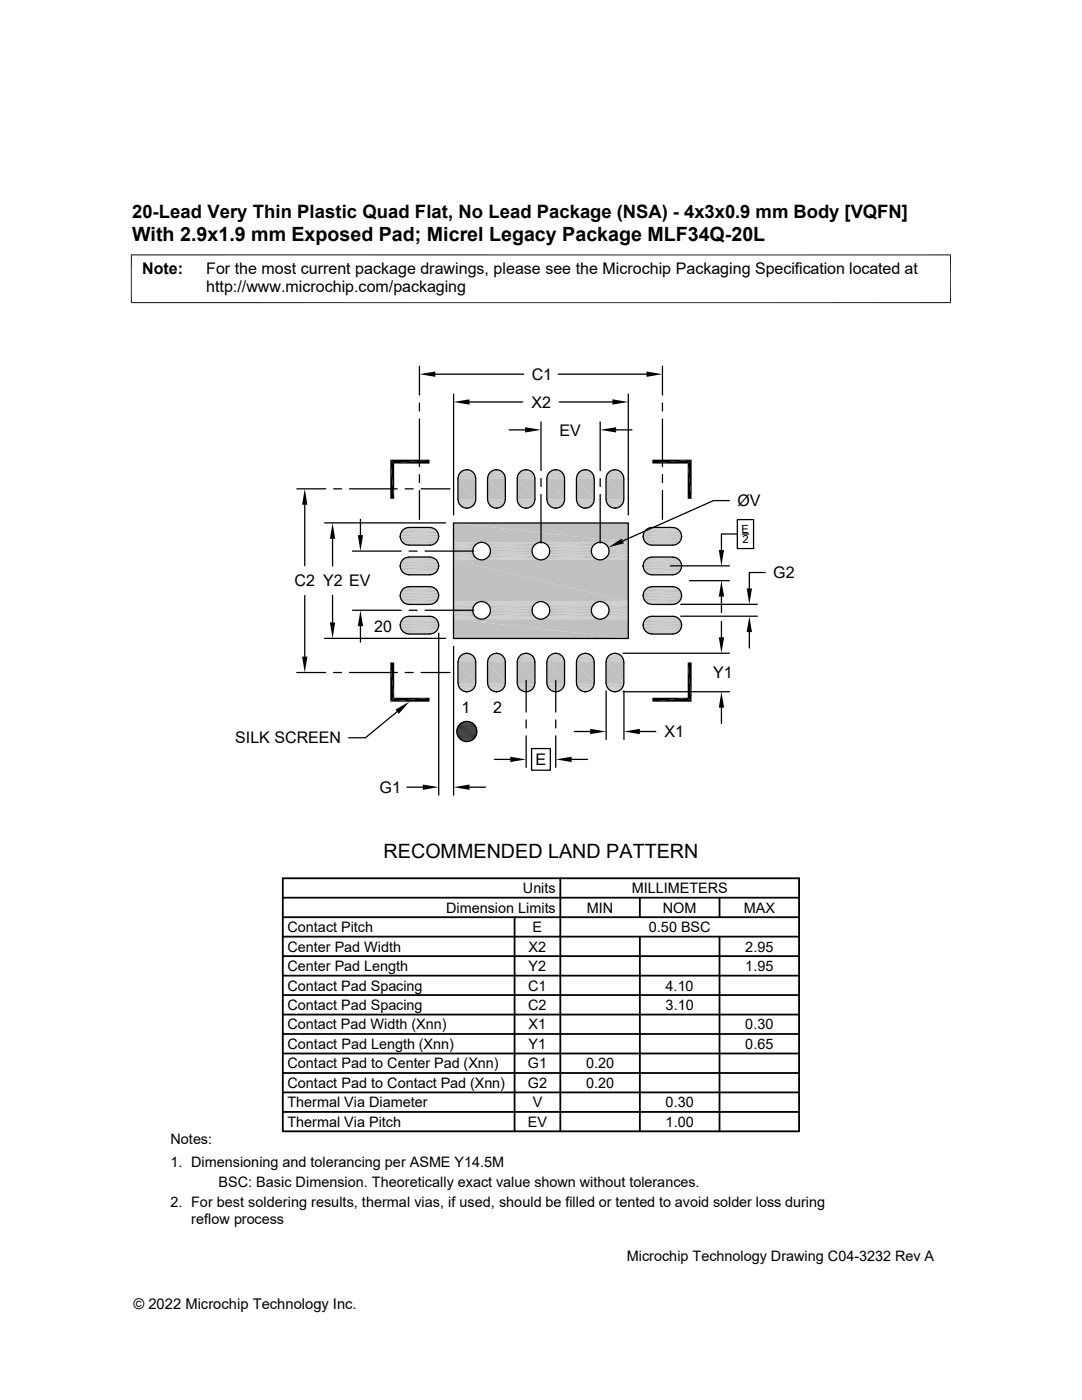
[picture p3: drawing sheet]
<svg xmlns="http://www.w3.org/2000/svg" width="216mm" height="279mm" viewBox="0 0 216 279" stroke-linecap="round" stroke-linejoin="round" font-family="sans-serif">
<g fill="#c0c0c0">
<path d="M92.8 93.8h.7z"/>
<path d="M98.8 93.8h.6z"/>
<path d="M104.7 93.8h.6z"/>
<path d="M110.6 93.8h.6z"/>
<path d="M116.5 93.8h.6z"/>
<path d="M122.4 93.8h.6z"/>
<path d="M122.1 93.8h1.2z"/>
<path d="M122.4 93.8h.9z"/>
<path d="M116.2 93.8h1.2z"/>
<path d="M116.5 93.8h.9z"/>
<path d="M110.3 93.8h1.2z"/>
<path d="M110.6 93.8h.9z"/>
<path d="M104.4 93.8h1.2z"/>
<path d="M104.7 93.8h.9z"/>
<path d="M98.4 93.8h1.3z"/>
<path d="M98.8 93.8h.9z"/>
<path d="M92.5 93.8h1.2z"/>
<path d="M92.8 93.8h.9z"/>
<path d="M121.8 94l.3-.2 1.5 .2z"/>
<path d="M122.1 93.8h1.2l.3 .2z"/>
<path d="M115.9 94l.3-.2 1.5 .2z"/>
<path d="M116.2 93.8h1.2l.3 .2z"/>
<path d="M110 94l.3-.2 1.5 .2z"/>
<path d="M110.3 93.8h1.2l.3 .2z"/>
<path d="M104.1 94l.3-.2 1.5 .2z"/>
<path d="M104.4 93.8h1.2l.3 .2z"/>
<path d="M98.2 94l.2-.2 1.5 .2z"/>
<path d="M98.4 93.8h1.3l.2 .2z"/>
<path d="M92.3 94l.2-.2 1.5 .2z"/>
<path d="M92.5 93.8h1.2l.3 .2z"/>
</g>
<path d="M92 94.1h2.3M97.9 94.1h2.3M103.8 94.1h2.3M109.7 94.1h2.3M115.7 94.1h2.2M121.6 94.1h2.2" fill="none" stroke="#c0c0c0" stroke-width=".2"/>
<path d="M91.8 94.3h2.7M97.7 94.3h2.7M103.6 94.3h2.7M109.5 94.3h2.7M115.4 94.3h2.8M121.3 94.3h2.8" fill="none" stroke="#c0c0c0" stroke-width=".21"/>
<path d="M91.6 94.5h3.1M97.5 94.5h3.1M103.4 94.5h3.1M109.3 94.5h3.1M115.3 94.5h3M121.2 94.5h3" fill="none" stroke="#c0c0c0" stroke-width=".25"/>
<g fill="none" stroke="#c0c0c0" stroke-width=".3">
<path d="M91.4 95.4h3.5M91.4 95.1h3.5M91.5 94.8h3.3M97.3 95.4h3.5M97.3 95.1h3.5M97.4 94.8h3.3M103.2 95.4h3.5M103.2 95.1h3.5M103.3 94.8h3.3M109.1 95.4h3.5M109.1 95.1h3.5M109.2 94.8h3.3"/>
<path d="M115 95.4h3.6M115 95.1h3.5M115.1 94.8h3.4M120.9 95.4h3.6M121 95.1h3.5M121 94.8h3.4"/>
</g>
<g fill="#c0c0c0">
<path d="M120.9 95.5l3.6 4.2h-3.6z"/>
<path d="M120.9 95.5h3.6v4.2z"/>
<path d="M115 95.5l3.6 4.2h-3.6z"/>
<path d="M115 95.5h3.6v4.2z"/>
<path d="M109.1 95.5l3.5 4.2h-3.5z"/>
<path d="M109.1 95.5h3.5v4.2z"/>
<path d="M103.2 95.5l3.5 4.2h-3.5z"/>
<path d="M103.2 95.5h3.5v4.2z"/>
<path d="M97.3 95.5l3.5 4.2h-3.5z"/>
<path d="M97.3 95.5h3.5v4.2z"/>
<path d="M91.4 95.5l3.5 4.2h-3.5z"/>
<path d="M91.4 95.5h3.5v4.2z"/>
</g>
<g fill="none" stroke="#c0c0c0" stroke-width=".3">
<path d="M91.4 99.8h3.5M97.3 99.8h3.5M103.2 99.8h3.5M109.1 99.8h3.5M115 99.8h3.6M120.9 99.8h3.6M91.4 100.1h3.5M91.5 100.4h3.3M97.3 100.1h3.5M97.4 100.4h3.3M103.2 100.1h3.5M103.3 100.4h3.3"/>
<path d="M109.1 100.1h3.5M109.2 100.4h3.3M115 100.1h3.5M115.1 100.4h3.4M121 100.1h3.5M121 100.4h3.4"/>
</g>
<path d="M91.6 100.7h3.1M97.5 100.7h3.1M103.4 100.7h3.1M109.3 100.7h3.1M115.3 100.7h3M121.2 100.7h3" fill="none" stroke="#c0c0c0" stroke-width=".25"/>
<path d="M91.8 100.9h2.7M97.7 100.9h2.7M103.6 100.9h2.7M109.5 100.9h2.7M115.4 100.9h2.8M121.3 100.9h2.8" fill="none" stroke="#c0c0c0" stroke-width=".21"/>
<path d="M92 101.1h2.3M97.9 101.1h2.3M103.8 101.1h2.3M109.7 101.1h2.3M115.7 101.1h2.2M121.6 101.1h2.2" fill="none" stroke="#c0c0c0" stroke-width=".2"/>
<g fill="#c0c0c0">
<path d="M121.8 101.2l1.5 .1h-1.2z"/>
<path d="M121.8 101.2h1.8l-.3 .1z"/>
<path d="M115.9 101.2l1.5 .1h-1.2z"/>
<path d="M115.9 101.2h1.8l-.3 .1z"/>
<path d="M110 101.2l1.5 .1h-1.2z"/>
<path d="M110 101.2h1.8l-.3 .1z"/>
<path d="M104.1 101.2l1.5 .1h-1.2z"/>
<path d="M104.1 101.2h1.8l-.3 .1z"/>
<path d="M98.2 101.2l1.5 .1h-1.3z"/>
<path d="M98.2 101.2h1.7l-.2 .1z"/>
<path d="M92.3 101.2l1.4 .1h-1.2z"/>
<path d="M92.3 101.2h1.7l-.3 .1z"/>
<path d="M92.8 101.4h.7z"/>
<path d="M98.8 101.4h.6z"/>
<path d="M104.7 101.4h.6z"/>
<path d="M110.6 101.4h.6z"/>
<path d="M116.5 101.4h.6z"/>
<path d="M122.4 101.4h.6z"/>
<path d="M122.1 101.3l.9 .1z"/>
<path d="M122.1 101.3h1.2z"/>
<path d="M116.2 101.3l.9 .1z"/>
<path d="M116.2 101.3h1.2z"/>
<path d="M110.3 101.3l.9 .1z"/>
<path d="M110.3 101.3h1.2z"/>
<path d="M104.4 101.3l.9 .1z"/>
<path d="M104.4 101.3h1.2z"/>
<path d="M98.4 101.3l1 .1z"/>
<path d="M98.4 101.3h1.3z"/>
<path d="M92.5 101.3l1 .1z"/>
<path d="M92.5 101.3h1.2z"/>
</g>
<g fill="none" stroke="#c0c0c0" stroke-width=".2">
<path d="M80.5 108.5h6.4M80.5 114.4h6.4M80.5 105.6h6.4M80.5 111.5h6.4M80.5 117.4h6.4M80.7 105.4h6M80.7 111.3h6M80.7 117.3h6M80.7 108.6h6M80.7 114.5h6M81 108.7h5.4M81 114.6h5.4"/>
<path d="M81 105.3h5.4M81 111.2h5.4M81 117.1h5.4M81.3 105.3h4.8M81.3 111.2h4.8M81.3 117.1h4.8M81.3 108.8h4.8M81.3 114.7h4.8M128.9 108.5h6.5M128.9 114.4h6.5M128.9 105.6h6.5M128.9 111.5h6.5"/>
<path d="M128.9 117.4h6.5M129.2 105.4h5.9M129.2 111.3h5.9M129.2 117.3h5.9M129.2 108.6h5.9M129.2 114.5h5.9M129.5 108.7h5.3M129.5 114.6h5.3M129.5 105.3h5.3M129.5 111.2h5.3M129.5 117.1h5.3M129.8 105.3h4.7"/>
<path d="M129.8 111.2h4.7M129.8 117.1h4.7M129.8 108.8h4.7M129.8 114.7h4.7M80.5 120.3h6.4M80.5 126.2h6.4M80.5 123.3h6.4M80.7 123.2h6M80.7 120.5h6M80.7 126.4h6M81 120.6h5.4M81 126.5h5.4"/>
<path d="M81 123.1h5.4M81.3 123h4.8M81.3 120.6h4.8M81.3 126.5h4.8M128.9 120.3h6.5M128.9 126.2h6.5M128.9 123.3h6.5M129.2 123.2h5.9M129.2 120.5h5.9M129.2 126.4h5.9M129.5 120.6h5.3M129.5 126.5h5.3"/>
<path d="M129.5 123.1h5.3M129.8 123h4.7M129.8 120.6h4.7M129.8 126.5h4.7"/>
</g>
<g fill="none" stroke="#c0c0c0" stroke-width=".21">
<path d="M80.3 105.8h6.8M80.3 111.7h6.8M80.3 117.6h6.8M80.3 108.3h6.8M80.3 114.2h6.8M128.7 105.8h6.9M128.7 111.7h6.9M128.7 117.6h6.9M128.7 108.3h6.9M128.7 114.2h6.9M80.3 123.5h6.8M80.3 120.1h6.8"/>
<path d="M80.3 126h6.8M128.7 123.5h6.9M128.7 120.1h6.9M128.7 126h6.9"/>
</g>
<g fill="none" stroke="#c0c0c0" stroke-width=".25">
<path d="M80.1 108.1h7.2M80.1 114h7.2M80.1 119.9h7.2M80.1 106h7.2M80.1 111.9h7.2M80.1 117.8h7.2M128.6 108.1h7.2M128.6 114h7.2M128.6 119.9h7.2M128.6 106h7.2M128.6 111.9h7.2M128.6 117.8h7.2"/>
<path d="M80.1 125.8h7.2M80.1 123.7h7.2M128.6 125.8h7.2M128.6 123.7h7.2"/>
</g>
<path d="M80 113.7h7.4M80 119.6h7.4M80 106.3h7.4M80 112.2h7.4M80 118.1h7.4M128.4 113.7h7.5M128.4 119.6h7.5M128.4 106.3h7.5M128.4 112.2h7.5M128.4 118.1h7.5M80 125.5h7.4M128.4 125.5h7.5" fill="none" stroke="#c0c0c0" stroke-width=".28"/>
<g fill="none" stroke="#c0c0c0" stroke-width=".3">
<path d="M79.8 118.7h7.7M79.8 107.2h7.7M79.8 113.1h7.7M79.9 106.6h7.6M79.9 112.5h7.6M79.9 107.5h7.6M79.9 119.3h7.6M80 107.8h7.4M128.3 118.7h7.7M128.3 107.2h7.7M128.3 113.1h7.7M128.4 106.6h7.6"/>
<path d="M128.4 112.5h7.6M128.4 107.5h7.6M128.4 119.3h7.6M128.4 107.8h7.5M79.8 124.6h7.7M79.9 124.3h7.6M79.9 125.2h7.6M80 124h7.4M128.3 124.6h7.7M128.4 124.3h7.6M128.4 125.2h7.6M128.4 124h7.5"/>
</g>
<path d="M79.8 106.9h7.7M79.8 112.8h7.7M79.8 119h7.7M79.9 118.4h7.6M79.9 113.4h7.6M128.3 106.9h7.7M128.3 112.8h7.7M128.3 119h7.7M128.4 118.4h7.6M128.4 113.4h7.6M79.8 124.9h7.7M128.3 124.9h7.7" fill="none" stroke="#c0c0c0" stroke-width=".32"/>
<g fill="#c0c0c0">
<path d="M92.8 130.4h.7z"/>
<path d="M98.8 130.4h.6z"/>
<path d="M104.7 130.4h.6z"/>
<path d="M110.6 130.4h.6z"/>
<path d="M116.5 130.4h.6z"/>
<path d="M122.4 130.4h.6z"/>
<path d="M122.1 130.5h1.2z"/>
<path d="M122.4 130.4l.9 .1z"/>
<path d="M116.2 130.5h1.2z"/>
<path d="M116.5 130.4l.9 .1z"/>
<path d="M110.3 130.5h1.2z"/>
<path d="M110.6 130.4l.9 .1z"/>
<path d="M104.4 130.5h1.2z"/>
<path d="M104.7 130.4l.9 .1z"/>
<path d="M98.4 130.5h1.3z"/>
<path d="M98.8 130.4l.9 .1z"/>
<path d="M92.5 130.5h1.2z"/>
<path d="M92.8 130.4l.9 .1z"/>
<path d="M121.8 130.6l.3-.1 1.5 .1z"/>
<path d="M122.1 130.5h1.2l.3 .1z"/>
<path d="M115.9 130.6l.3-.1 1.5 .1z"/>
<path d="M116.2 130.5h1.2l.3 .1z"/>
<path d="M110 130.6l.3-.1 1.5 .1z"/>
<path d="M110.3 130.5h1.2l.3 .1z"/>
<path d="M104.1 130.6l.3-.1 1.5 .1z"/>
<path d="M104.4 130.5h1.2l.3 .1z"/>
<path d="M98.2 130.6l.2-.1 1.5 .1z"/>
<path d="M98.4 130.5h1.3l.2 .1z"/>
<path d="M92.3 130.6l.2-.1 1.5 .1z"/>
<path d="M92.5 130.5h1.2l.3 .1z"/>
</g>
<path d="M92 130.7h2.3M97.9 130.7h2.3M103.8 130.7h2.3M109.7 130.7h2.3M115.7 130.7h2.2M121.6 130.7h2.2" fill="none" stroke="#c0c0c0" stroke-width=".2"/>
<path d="M91.8 130.9h2.7M97.7 130.9h2.7M103.6 130.9h2.7M109.5 130.9h2.7M115.4 130.9h2.8M121.3 130.9h2.8" fill="none" stroke="#c0c0c0" stroke-width=".21"/>
<path d="M91.6 131.1h3.1M97.5 131.1h3.1M103.4 131.1h3.1M109.3 131.1h3.1M115.3 131.1h3M121.2 131.1h3" fill="none" stroke="#c0c0c0" stroke-width=".25"/>
<g fill="none" stroke="#c0c0c0" stroke-width=".3">
<path d="M91.4 132h3.5M91.4 131.7h3.5M91.5 131.4h3.3M97.3 132h3.5M97.3 131.7h3.5M97.4 131.4h3.3M103.2 132h3.5M103.2 131.7h3.5M103.3 131.4h3.3M109.1 132h3.5M109.1 131.7h3.5M109.2 131.4h3.3"/>
<path d="M115 132h3.6M115 131.7h3.5M115.1 131.4h3.4M120.9 132h3.6M121 131.7h3.5M121 131.4h3.4"/>
</g>
<g fill="#c0c0c0">
<path d="M120.9 132.1l3.6 4.2h-3.6z"/>
<path d="M120.9 132.1h3.6v4.2z"/>
<path d="M115 132.1l3.6 4.2h-3.6z"/>
<path d="M115 132.1h3.6v4.2z"/>
<path d="M109.1 132.1l3.5 4.2h-3.5z"/>
<path d="M109.1 132.1h3.5v4.2z"/>
<path d="M103.2 132.1l3.5 4.2h-3.5z"/>
<path d="M103.2 132.1h3.5v4.2z"/>
<path d="M97.3 132.1l3.5 4.2h-3.5z"/>
<path d="M97.3 132.1h3.5v4.2z"/>
<path d="M91.4 132.1l3.5 4.2h-3.5z"/>
<path d="M91.4 132.1h3.5v4.2z"/>
</g>
<g fill="none" stroke="#c0c0c0" stroke-width=".3">
<path d="M91.4 136.4h3.5M91.4 136.7h3.5M91.5 137h3.3M97.3 136.4h3.5M97.3 136.7h3.5M97.4 137h3.3M103.2 136.4h3.5M103.2 136.7h3.5M103.3 137h3.3M109.1 136.4h3.5M109.1 136.7h3.5M109.2 137h3.3"/>
<path d="M115 136.4h3.6M115 136.7h3.5M115.1 137h3.4M120.9 136.4h3.6M121 136.7h3.5M121 137h3.4"/>
</g>
<path d="M91.6 137.3h3.1M97.5 137.3h3.1M103.4 137.3h3.1M109.3 137.3h3.1M115.3 137.3h3M121.2 137.3h3" fill="none" stroke="#c0c0c0" stroke-width=".25"/>
<path d="M91.8 137.5h2.7M97.7 137.5h2.7M103.6 137.5h2.7M109.5 137.5h2.7M115.4 137.5h2.8M121.3 137.5h2.8" fill="none" stroke="#c0c0c0" stroke-width=".21"/>
<path d="M92 137.7h2.3M97.9 137.7h2.3M103.8 137.7h2.3M109.7 137.7h2.3M115.7 137.7h2.2M121.6 137.7h2.2" fill="none" stroke="#c0c0c0" stroke-width=".2"/>
<g fill="#c0c0c0">
<path d="M121.8 137.8l1.5 .2h-1.2z"/>
<path d="M121.8 137.8h1.8l-.3 .2z"/>
<path d="M115.9 137.8l1.5 .2h-1.2z"/>
<path d="M115.9 137.8h1.8l-.3 .2z"/>
<path d="M110 137.8l1.5 .2h-1.2z"/>
<path d="M110 137.8h1.8l-.3 .2z"/>
<path d="M104.1 137.8l1.5 .2h-1.2z"/>
<path d="M104.1 137.8h1.8l-.3 .2z"/>
<path d="M98.2 137.8l1.5 .2h-1.3z"/>
<path d="M98.2 137.8h1.7l-.2 .2z"/>
<path d="M92.3 137.8l1.4 .2h-1.2z"/>
<path d="M92.3 137.8h1.7l-.3 .2z"/>
<path d="M92.8 138h.7z"/>
<path d="M98.8 138h.6z"/>
<path d="M104.7 138h.6z"/>
<path d="M110.6 138h.6z"/>
<path d="M116.5 138h.6z"/>
<path d="M122.4 138h.6z"/>
<path d="M122.1 138h.9z"/>
<path d="M122.1 138h1.2z"/>
<path d="M116.2 138h.9z"/>
<path d="M116.2 138h1.2z"/>
<path d="M110.3 138h.9z"/>
<path d="M110.3 138h1.2z"/>
<path d="M104.4 138h.9z"/>
<path d="M104.4 138h1.2z"/>
<path d="M98.4 138h1z"/>
<path d="M98.4 138h1.3z"/>
<path d="M92.5 138h1z"/>
<path d="M92.5 138h1.2z"/>
<path d="M90.5 104.4l34.9 3.8h-34.9z"/>
<path d="M90.5 104.4h34.9v3.8z"/>
</g>
<g fill="none" stroke="#c0c0c0" stroke-width=".2">
<path d="M90.5 108.3h5.4M90.5 108.3h5.1M90.5 108.5h4.8M90.5 111.5h4.8M90.5 111.6h5.1M90.5 111.7h5.4M96.3 111.7h11.5M96.3 108.3h11.5M96.6 111.6h10.8M96.6 108.3h10.8M96.9 111.5h10.2M96.9 108.5h10.2"/>
<path d="M108.1 111.7h11.5M108.1 108.3h11.5M108.4 111.6h10.9M108.4 108.3h10.9M108.7 111.5h10.3M108.7 108.5h10.3M119.9 111.7h5.5M119.9 108.3h5.5M120.2 108.3h5.2M120.2 111.6h5.2M120.5 111.5h4.9M120.5 108.5h4.9"/>
</g>
<path d="M90.5 108.7h4.5M97.2 108.7h9.7M109 108.7h9.7M120.8 108.7h4.6" fill="none" stroke="#c0c0c0" stroke-width=".23"/>
<path d="M90.5 108.9h4.3M97.4 108.9h9.2M109.2 108.9h9.2M121.1 108.9h4.3" fill="none" stroke="#c0c0c0" stroke-width=".25"/>
<path d="M90.5 109.2h4.1M97.6 109.2h8.8M109.4 109.2h8.8M121.3 109.2h4.1" fill="none" stroke="#c0c0c0" stroke-width=".3"/>
<path d="M90.5 109.5h3.9M90.5 109.8h3.9M90.5 110.5h3.9M97.8 110.5h8.5M97.8 109.5h8.5M97.9 109.8h8.3M109.6 110.5h8.5M109.6 109.5h8.5M109.7 109.8h8.3M121.4 110.5h4M121.4 109.5h4M121.5 109.8h3.9" fill="none" stroke="#c0c0c0" stroke-width=".32"/>
<path d="M90.5 110.2h3.9M97.9 110.2h8.3M109.7 110.2h8.3M121.5 110.2h3.9" fill="none" stroke="#c0c0c0" stroke-width=".34"/>
<path d="M90.5 110.8h4.1M90.5 111.1h4.3M97.4 111.1h9.2M97.6 110.8h8.8M109.2 111.1h9.2M109.4 110.8h8.8M121.1 111.1h4.3M121.3 110.8h4.1" fill="none" stroke="#c0c0c0" stroke-width=".28"/>
<path d="M90.5 111.3h4.5M97.2 111.3h9.7M109 111.3h9.7M120.8 111.3h4.6" fill="none" stroke="#c0c0c0" stroke-width=".21"/>
<g fill="#c0c0c0">
<path d="M90.5 111.8l34.9 8.2h-34.9z"/>
<path d="M90.5 111.8h34.9v8.2z"/>
</g>
<g fill="none" stroke="#c0c0c0" stroke-width=".2">
<path d="M90.5 120.1h5.4M90.5 120.2h5.1M90.5 120.3h4.8M90.5 123.3h4.8M90.5 123.5h5.1M90.5 123.5h5.4M96.3 123.5h11.5M96.3 120.1h11.5M96.6 123.5h10.8M96.6 120.2h10.8M96.9 123.3h10.2M96.9 120.3h10.2"/>
<path d="M108.1 123.5h11.5M108.1 120.1h11.5M108.4 123.5h10.9M108.4 120.2h10.9M108.7 123.3h10.3M108.7 120.3h10.3M119.9 123.5h5.5M119.9 120.1h5.5M120.2 120.2h5.2M120.2 123.5h5.2M120.5 123.3h4.9M120.5 120.3h4.9"/>
</g>
<path d="M90.5 120.5h4.5M97.2 120.5h9.7M109 120.5h9.7M120.8 120.5h4.6" fill="none" stroke="#c0c0c0" stroke-width=".21"/>
<path d="M90.5 120.7h4.3M90.5 121h4.1M97.4 120.7h9.2M97.6 121h8.8M109.2 120.7h9.2M109.4 121h8.8M121.1 120.7h4.3M121.3 121h4.1" fill="none" stroke="#c0c0c0" stroke-width=".28"/>
<path d="M90.5 121.3h3.9M90.5 122h3.9M90.5 122.3h3.9M97.8 122.3h8.5M97.8 121.3h8.5M97.9 122h8.3M109.6 122.3h8.5M109.6 121.3h8.5M109.7 122h8.3M121.4 122.3h4M121.4 121.3h4M121.5 122h3.9" fill="none" stroke="#c0c0c0" stroke-width=".32"/>
<path d="M90.5 121.6h3.9M97.9 121.6h8.3M109.7 121.6h8.3M121.5 121.6h3.9" fill="none" stroke="#c0c0c0" stroke-width=".34"/>
<path d="M90.5 122.6h4.1M97.6 122.6h8.8M109.4 122.6h8.8M121.3 122.6h4.1" fill="none" stroke="#c0c0c0" stroke-width=".3"/>
<path d="M90.5 122.9h4.3M97.4 122.9h9.2M109.2 122.9h9.2M121.1 122.9h4.3" fill="none" stroke="#c0c0c0" stroke-width=".25"/>
<path d="M90.5 123.1h4.5M97.2 123.1h9.7M109 123.1h9.7M120.8 123.1h4.6" fill="none" stroke="#c0c0c0" stroke-width=".23"/>
<g fill="#c0c0c0">
<path d="M90.5 123.6l34.9 3.8h-34.9z"/>
<path d="M90.5 123.6h34.9v3.8z"/>
</g>
<g fill="none" stroke="#000" stroke-width=".25">
<path d="M83.7 73.1v5.7M86.9 74.7h17.6M90.5 78.6v24.2M111.4 74.7h17.6M125.4 78.6v24.2M132.2 73.1v5.7M59.2 97.6h5.8M66.6 97.6h1.6M69.7 97.6h9.6M80.9 97.6h1.5M83.7 80.4v1.6M83.7 83.6v9.5"/>
<path d="M83.7 94.7v1.6M83.7 97.9v5.8M84 97.6h5.8M93.2 93.7a1.77 1.77 0 0 0-1.8 1.8v4.2a1.73 1.73 0 0 0 1.8 1.7M93.2 93.7h.1M93.2 93.7a1.73 1.73 0 0 1 1.7 1.8v4.2a1.77 1.77 0 0 1-1.7 1.7M93.7 80.2h10.6M97.3 95.5v4.2M97.3 99.7a1.73 1.73 0 0 0 1.8 1.7M99.1 93.7a1.73 1.73 0 0 0-1.8 1.8M99.1 93.7h.1M99.1 93.7a1.73 1.73 0 0 1 1.7 1.8v4.2a1.77 1.77 0 0 1-1.7 1.7"/>
<path d="M101.6 85.8h3.2M105 93.7a1.73 1.73 0 0 1 1.7 1.8M105 93.7a1.73 1.73 0 0 0-1.8 1.8v4.2a1.73 1.73 0 0 0 1.8 1.7M105 93.7h.1M106.7 99.7a1.73 1.73 0 0 1-1.7 1.7M106.7 95.5v4.2M107.9 84.2v9.7M107.9 95.5v1.6M107.9 98.7v9.7M109.1 95.5v4.2M109.1 99.7a1.73 1.73 0 0 0 1.8 1.7M110.9 93.7a1.73 1.73 0 0 0-1.8 1.8"/>
<path d="M110.9 93.7h.1M110.9 93.7a1.73 1.73 0 0 1 1.7 1.8v4.2a1.73 1.73 0 0 1-1.7 1.7M111.6 80.2h10.6M116.8 93.7a1.77 1.77 0 0 0-1.8 1.8v4.2a1.73 1.73 0 0 0 1.8 1.7M116.8 93.7h.1M116.8 93.7a1.73 1.73 0 0 1 1.8 1.8v4.2a1.77 1.77 0 0 1-1.8 1.7M119.8 84.2v9.7M119.8 95.5v1.6M119.8 98.7v9.7M120.9 95.5v4.2M120.9 99.7a1.73 1.73 0 0 0 1.8 1.7M122.7 93.7a1.73 1.73 0 0 1 1.8 1.8v4.2a1.77 1.77 0 0 1-1.8 1.7"/>
<path d="M122.7 93.7a1.73 1.73 0 0 0-1.8 1.8M122.7 93.7h.1M122.9 85.8h3.2M132.2 80.4v1.6M132.2 83.6v9.5M132.2 94.7v1.6M132.2 97.9v5.8M145.5 99.9h-3.1l-18.1 8M60.8 100.7v12.2M60.8 118.9v12.1M64.8 104.4h24.1M66.4 107.5v5.5"/>
<path d="M66.4 118.8v5.4M70.3 110h9.8M71.9 103.6v3.2M79.8 118.9h.1M79.8 112.9h.1M79.8 107h.1M79.9 118.9a1.73 1.73 0 0 0 1.7 1.7h4.2a1.77 1.77 0 0 0 1.7-1.7M79.9 112.9a1.73 1.73 0 0 0 1.7 1.8M81.6 111.2h4.2M81.6 105.3h4.2M81.6 111.2a1.73 1.73 0 0 0-1.7 1.7M81.6 105.3a1.73 1.73 0 0 0-1.7 1.7"/>
<path d="M81.6 114.7h4.2M81.6 110h1.6M84.8 110h9.7M85.8 111.2a1.73 1.73 0 0 1 1.7 1.7M85.8 105.3a1.73 1.73 0 0 1 1.7 1.7M87.5 112.9a1.73 1.73 0 0 1-1.7 1.8M87.5 107a1.73 1.73 0 0 1-1.7 1.8h-4.2a1.73 1.73 0 0 1-1.7-1.8M87.5 118.9a1.73 1.73 0 0 0-1.7-1.8h-4.2a1.77 1.77 0 0 0-1.7 1.8M87.5 118.9h.1M87.5 112.9h.1M87.5 107h.1M90.5 104.4h34.9v23h-34.9z"/>
<path d="M93.2 101.4h.1M99.1 101.4h.1M105 101.4h.1M110.9 101.4h.1M116.8 101.4h.1M122.7 101.4h.1M128.3 118.9h.1M128.3 112.9h.1M128.3 107h.1M128.3 112.9a1.73 1.73 0 0 0 1.8 1.8M128.8 117.6l1-.5h4.4a1.77 1.77 0 0 1 1.8 1.7 1.77 1.77 0 0 1-1.8 1.8h-4.1a1.78 1.78 0 0 1-1.6-1.1 1.78 1.78 0 0 1 .3-1.9zM130.1 114.7h4.1"/>
<path d="M130.1 111.2a1.73 1.73 0 0 0-1.8 1.7M130.1 105.3a1.73 1.73 0 0 0-1.8 1.7M130.1 111.2h4.1M130.1 105.3h4.1M133.8 112.9h11.7M134.2 111.2a1.76 1.76 0 0 1 1.8 1.7 1.76 1.76 0 0 1-1.8 1.8M134.2 105.3a1.76 1.76 0 0 1 1.8 1.7 1.76 1.76 0 0 1-1.8 1.8h-4.1a1.73 1.73 0 0 1-1.8-1.8M136 118.9h.1M136 107h.1M137.6 115.9h7.9M144 119.1v3.1M147.1 103.7h3.3v5.8h-3.3z"/>
<path d="M147.1 106.6h-3.1v3.1M148.1 106.6h1.3M152.7 114.3h-3.2v3.1M59.2 134.2h5.8M64.8 127.4h24.1M66.6 134.2h1.6M69.7 134.2h9.6M70.3 121.8h9.8M71.9 125v3.1M79.8 124.8h.1M79.9 124.8a1.73 1.73 0 0 1 1.7-1.8h4.2a1.73 1.73 0 0 1 1.7 1.8M79.9 124.8a1.73 1.73 0 0 0 1.7 1.7"/>
<path d="M80.9 134.2h1.5M81.6 126.5h4.2M81.6 121.8h1.6M84 134.2h5.8M84.8 121.8h9.7M87.5 124.8a1.73 1.73 0 0 1-1.7 1.7M87.5 124.8h.1M87.5 126.3v32.4M90.5 129v29.7M91.9 130.9a1.78 1.78 0 0 1 1.9-.4 1.78 1.78 0 0 1 1.1 1.6v4.2a1.76 1.76 0 0 1-1.7 1.7 1.76 1.76 0 0 1-1.8-1.7v-4.2l.2-.8zM93.2 130.4h.1M93.2 138.1h.1"/>
<path d="M97.3 132.1v4.2M99.1 130.4a1.73 1.73 0 0 0-1.8 1.7M99.1 130.4h.1M99.1 138.1h.1M99.1 130.4a1.77 1.77 0 0 1 1.7 1.7v4.2a1.76 1.76 0 0 1-1.7 1.7 1.76 1.76 0 0 1-1.8-1.7M105 130.4a1.73 1.73 0 0 1 1.7 1.7M105 130.4a1.73 1.73 0 0 0-1.8 1.7v4.2a1.76 1.76 0 0 0 1.8 1.7 1.76 1.76 0 0 0 1.7-1.7M105 130.4h.1M105 138.1h.1M105 135.8v6.3M106.7 132.1v4.2M109.1 132.1v4.2"/>
<path d="M110.9 130.4a1.73 1.73 0 0 0-1.8 1.7M110.9 130.4h.1M110.9 138.1h.1M110.9 135.8v6.3M110.9 130.4a1.73 1.73 0 0 1 1.7 1.7v4.2a1.76 1.76 0 0 1-1.7 1.7 1.76 1.76 0 0 1-1.8-1.7M115.5 130.9a1.78 1.78 0 0 1 2-.4 1.78 1.78 0 0 1 1.1 1.6v4.2a1.76 1.76 0 0 1-1.8 1.7 1.76 1.76 0 0 1-1.8-1.7v-4.2l.2-.8zM116.8 130.4h.1M116.8 138.1h.1M120.9 132.1v4.2M120.9 137.9v9.7M122.7 130.4a1.77 1.77 0 0 1 1.8 1.7v4.2a1.76 1.76 0 0 1-1.8 1.7 1.76 1.76 0 0 1-1.8-1.7M122.7 130.4a1.73 1.73 0 0 0-1.8 1.7"/>
<path d="M122.7 130.4h.1M122.7 138.1h.1M124.3 130.4h21.2M124.3 138h21.2M124.5 137.9v9.7M128.3 124.8h.1M128.3 124.8a1.73 1.73 0 0 0 1.8 1.7M128.3 124.8a1.73 1.73 0 0 1 1.8-1.8h4.1a1.76 1.76 0 0 1 1.8 1.8 1.76 1.76 0 0 1-1.8 1.7M130.1 126.5h4.1M135.8 120.6h15.3M135.8 123h15.3M136 124.8h.1"/>
<path d="M144 124v3.2M149.5 126.2v3.1M79.2 142l-6.3 5.2h-3.3M81.2 157.1h3.2M93.7 157.1h3.2M98.6 151.6h3.2M105 143.7v1.6M105 146.9v6.2M106.1 149.4h3.7v4.3h-3.7zM110.9 143.7v1.6M110.9 146.9v6.2M114.1 151.6h3.1"/>
<path d="M114.6 146h3.2M127.7 146h3.2M144 141.2v3.2"/>
<circle cx="96.1" cy="110" r="1.75"/>
<circle cx="107.9" cy="110" r="1.75"/>
<circle cx="119.8" cy="110" r="1.75"/>
<circle cx="96.1" cy="121.8" r="1.75"/>
<circle cx="107.9" cy="121.8" r="1.75"/>
<circle cx="119.8" cy="121.8" r="1.75"/>
<circle cx="93.2" cy="146" r="2.01"/>
</g>
<g fill="none" stroke="#000" stroke-width=".36">
<path d="M56.4 179.2h103M56.4 175.3h103v50.5h-103zM111.8 175.3v50.5M127.7 179.2v3.8M143.6 179.2v3.8M56.4 183h103M56.4 190.8h103M56.4 186.9h103M56.4 194.7h103M56.4 198.6h103M102.7 183v42.8M127.7 186.9v38.9"/>
<path d="M143.6 186.9v38.9M56.4 202.5h103M56.4 206.4h103M56.4 218h103M56.4 210.2h103M56.4 214.1h103M56.4 221.9h103"/>
</g>
<g fill="#000">
<path d="M83.7 74.7l3.2-.6v1.1zM90.5 80.2l3.2-.5v1.1zM122.2 79.7l3.2 .5-3.2 .6zM129 74.1l3.2 .6-3.2 .5zM77.9 91.7l.8 7.8h-.8zM77.9 91.7l.8 .8v7zM78.7 92.5l7-.8v.8zM77.9 91.7h7.8l-7 .8zM104.8 85.3l3.1 .5-3.1 .5zM119.8 85.8l3.1-.5v1zM130.2 91.7h7.8l-7.8 .8zM130.2 92.5l7.8-.8-.8 .8z"/>
<path d="M137.2 92.5l.8 7h-.8zM137.2 92.5l.8-.8v7.8zM60.8 97.6l.5 3.1h-1zM66.4 104.4l.5 3.1h-1.1zM71.4 106.8h1.1l-.6 3.2zM121.4 109.2l2.7-1.7 .4 .9zM144 115.9l.5 3.2h-1.1zM143.4 109.7h1.1l-.5 3.2zM149 117.4h1.1l-.6 3.2zM60.3 131h1l-.5 3.2zM65.8 124.2h1.1l-.5 3.2zM71.9 121.8l.6 3.2h-1.1z"/>
<path d="M77.9 132.2h.8v7.1zM77.9 140l.8-.7h7zM130.2 139.3h7l-7 .7zM137.2 132.2l.8 7.8-.8-.7zM143.4 127.2h1.1l-.5 3.2zM149.5 123l.6 3.2h-1.1zM77.9 132.2l.8 7.1-.8 .7zM78.9 141.6l2.8-1.6-2.1 2.5zM84.4 156.6l3.1 .5-3.1 .5zM77.9 140l7.8-.7v.7zM92.1 147.7l1.9 .1zM92.3 144.1l1.8 .1z"/>
<path d="M92.3 147.8l1.5 .1zM92.3 147.8h1.7zM92.3 144.1h1.7zM92.5 144.1h1.5zM92.5 147.9l1.1 .1zM92.5 147.9h1.3zM92.5 144.1h1.3zM92.7 144l1.1 .1zM92.7 148h.7zM92.7 148h.9zM92.7 144h.9zM92.9 144h.7z"/>
<path d="M92.9 148h.5zM92.9 144h.5zM90.5 157.1l3.2-.5v1zM101.8 151l3.2 .6-3.2 .5zM110.9 151.6l3.2-.6v1.1zM117.8 145.5l3.1 .5-3.1 .5zM124.5 146l3.2-.5v1zM130.2 140l7-.7 .8 .7zM137.2 132.2h.8v7.8zM144 138l.5 3.2h-1.1z"/>
</g>
<g fill="none" stroke="#000" stroke-width=".2">
<path d="M26.1 50.9h163.7M26.2 50.8v9.7M189.7 50.8v9.7M26.1 60.4h163.7M91.1 145.9h4.1M91.1 146.1h4.1M91.1 146.3h4.1M91.1 145.7h4.1M91.2 145.5h4M91.2 146.5h4M91.2 145.3h3.9M91.2 146.7h3.9"/>
<path d="M91.3 145.1h3.7M91.3 146.8h3.7M91.4 147h3.6M91.4 145h3.6M91.5 144.8h3.4M91.5 147.2h3.4M91.6 147.3h3.1M91.6 144.7h3.1M91.7 144.5h2.9M91.7 147.5h2.9M91.8 147.6h2.7M91.8 144.4h2.7"/>
<path d="M92 144.3h2.3M92 147.7h2.3M92.1 147.8h2M92.1 144.2h2"/>
</g>
<g font-size="3.9">
<text x="26.4" y="48">With 2.9x1.9 mm Exposed Pad; Micrel Legacy Package MLF34Q-20L</text>
<text x="76.5" y="171.1">RECOMMENDED LAND PATTERN</text>
</g>
<text font-size="3.7" x="26.4" y="43.5">20-Lead Very Thin Plastic Quad Flat, No Lead Package (NSA) - 4x3x0.9 mm Body [VQFN]</text>
<g font-size="3.2">
<text x="28.4" y="54.6">Note:</text>
<text x="41.1" y="58.3">http://www.microchip.com/packaging</text>
<text x="41.1" y="54.6">For the most current package drawings, please see the Microchip Packaging Specification located at</text>
<text x="106.1" y="75.8">C1</text>
<text x="106.1" y="81.4">X2</text>
<text x="111.6" y="86.9">EV</text>
<text x="147.2" y="101">ØV</text>
<text x="58.8" y="117">C2 Y2 EV</text>
<text x="154.3" y="115.4">G2</text>
<text x="74.7" y="126.1">20</text>
<text x="142.3" y="135.4">Y1</text>
<text x="92.1" y="142.2">1</text>
<text x="98.4" y="142.2">2</text>
<text x="46.9" y="148.4">SILK SCREEN</text>
<text x="132.6" y="147.1">X1</text>
<text x="106.8" y="152.7">E</text>
<text x="75.7" y="158.2">G1</text>
</g>
<g font-size="2.9">
<text x="104.3" y="178.2">Units</text>
<text x="126" y="178.2">MILLIMETERS</text>
<text x="89" y="182.1">Dimension Limits</text>
<text x="117.1" y="182.1">MIN</text>
<text x="132.3" y="182.1">NOM</text>
<text x="148.4" y="182.1">MAX</text>
<text x="57.3" y="189.9">Center Pad Width</text>
<text x="57.3" y="186">Contact Pitch</text>
<text x="105.5" y="189.9">X2</text>
<text x="106.3" y="186">E</text>
<text x="129.5" y="186">0.50 BSC</text>
<text x="148.7" y="189.9">2.95</text>
<text x="57.3" y="193.8">Center Pad Length</text>
<text x="57.3" y="197.7">Contact Pad Spacing</text>
<text x="105.4" y="197.7">C1</text>
<text x="105.5" y="193.8">Y2</text>
<text x="132.8" y="197.7">4.10</text>
<text x="148.7" y="193.8">1.95</text>
<text x="57.3" y="201.6">Contact Pad Spacing</text>
<text x="105.4" y="201.6">C2</text>
<text x="132.8" y="201.6">3.10</text>
<text x="57.3" y="209.3">Contact Pad Length (Xnn)</text>
<text x="57.3" y="205.4">Contact Pad Width (Xnn)</text>
<text x="105.5" y="209.3">Y1</text>
<text x="105.5" y="205.4">X1</text>
<text x="148.7" y="209.3">0.65</text>
<text x="148.7" y="205.4">0.30</text>
<text x="57.3" y="213.2">Contact Pad to Center Pad (Xnn)</text>
<text x="105.3" y="213.2">G1</text>
<text x="116.9" y="213.2">0.20</text>
<text x="57.3" y="217.1">Contact Pad to Contact Pad (Xnn)</text>
<text x="57.3" y="221">Thermal Via Diameter</text>
<text x="105.3" y="217.1">G2</text>
<text x="106.3" y="221">V</text>
<text x="116.9" y="217.1">0.20</text>
<text x="132.8" y="221">0.30</text>
<text x="57.3" y="224.9">Thermal Via Pitch</text>
<text x="105.3" y="224.9">EV</text>
<text x="132.8" y="224.9">1.00</text>
<text x="34" y="228.3">Notes:</text>
<text x="34" y="232.9">1. Dimensioning and tolerancing per ASME Y14.5M</text>
<text x="43.6" y="236.9">BSC: Basic Dimension. Theoretically exact value shown without tolerances.</text>
<text x="34" y="241">2. For best soldering results, thermal vias, if used, should be filled or tented to avoid solder loss during</text>
<text x="38.1" y="244.3">reflow process</text>
<text x="125.1" y="251.7">Microchip Technology Drawing C04-3232 Rev A</text>
<text x="26.6" y="261.3">© 2022 Microchip Technology Inc.</text>
</g>
<g font-size="2.2">
<text x="148" y="106.3">E</text>
<text x="148.1" y="108.5">2</text>
</g>
</svg>
